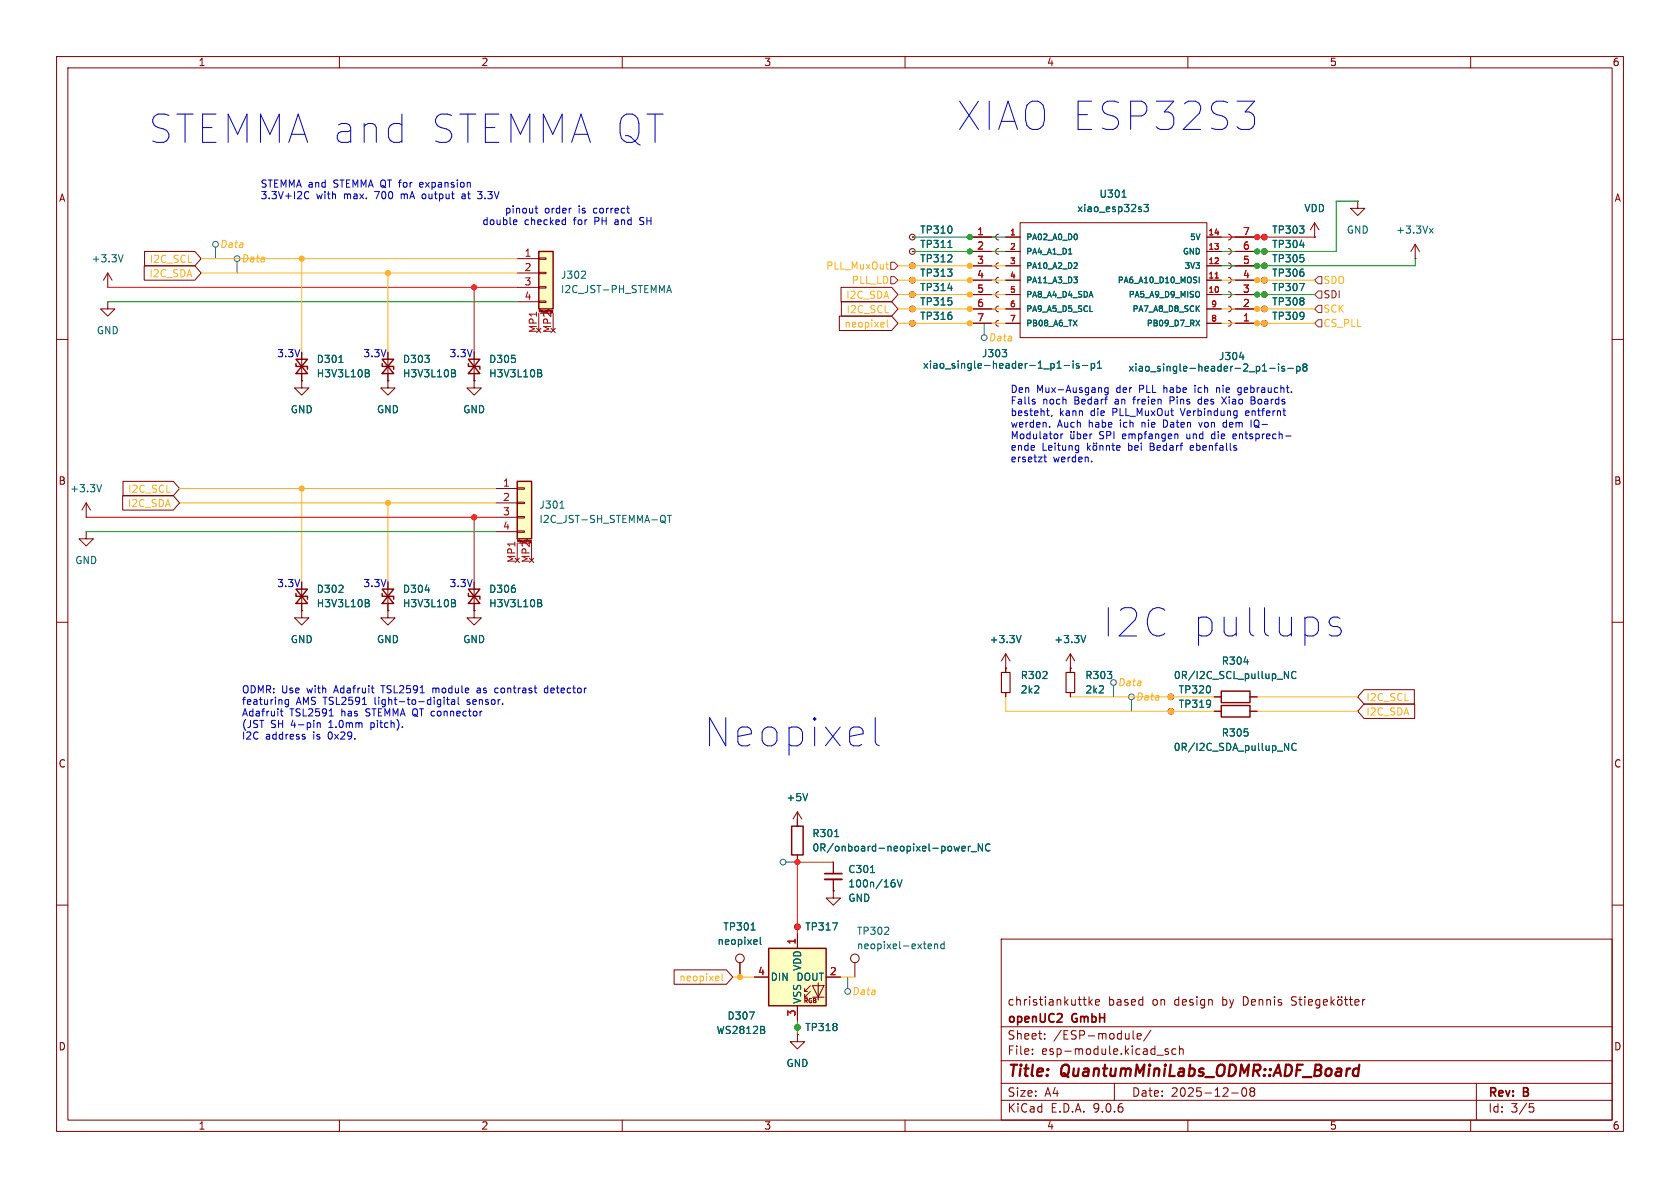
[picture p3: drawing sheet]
<svg xmlns="http://www.w3.org/2000/svg" width="297mm" height="210mm" viewBox="0 0 297 210" stroke-linecap="round" stroke-linejoin="round" font-family="sans-serif">
<g fill="none" stroke="#840000" stroke-width=".18">
<path d="M10 10h277v190h-277zM12 12h273v186h-273zM60 10v2M110 10v2M160 10v2M210 10v2M260 10v2M240 35.6v1.2h1.3l-1.3 1.3-1.2-1.3h1.2M240 35.6h.1M171.4 41.9h4.6M171.4 44.5h4.6M171.4 47h4.6"/>
<path d="M171.4 49.5h4.6M171.4 52.1h4.6M171.4 54.6h4.6M171.4 57.2h4.6M176.5 41.4l-.3 .2-.2 .3 .2 .4 .3 .1M176.5 43.9l-.3 .2-.2 .4 .2 .3 .3 .2M176.5 46.5l-.3 .1-.2 .4 .2 .3 .3 .2M176.5 49l-.3 .2-.2 .3 .2 .4 .3 .1M176.5 51.6l-.3 .1-.2 .4 .2 .3 .3 .2M176.5 54.1l-.3 .2-.2 .3 .2 .4 .3 .1M176.5 56.6l-.3 .2-.2 .4 .2 .3 .3 .2M217.2 56.6l.3 .2 .2 .4-.2 .3-.3 .2"/>
<path d="M217.2 54.1l.3 .2 .2 .3-.2 .4-.3 .1M217.2 51.6l.3 .1 .2 .4-.2 .3-.3 .2M217.2 49l.3 .2 .2 .3-.2 .4-.3 .1M217.2 46.5l.3 .1 .2 .4-.2 .3-.3 .2M217.2 43.9l.3 .2 .2 .4-.2 .3-.3 .2M217.2 41.4l.3 .2 .2 .3-.2 .4-.3 .1M217.7 41.9h4.5M217.7 44.5h4.5M217.7 47h4.5M217.7 49.5h4.5M217.7 52.1h4.5M217.7 54.6h4.5"/>
<path d="M217.7 57.2h4.5M223.5 47h.1M223.5 49.5h.1M223.5 52.1h.1M250.2 45.7h.1M250.2 43.2l-.8 1.3M250.2 43.2l.8 1.3M250.2 43.2v2.5M10 60h2M285 60h2M10 110h2M53.3 102.9v5.1"/>
<path d="M177.8 118.1h.1M177.8 115.6l-.8 1.2M177.8 115.6l.8 1.2M177.8 115.6v3.3M189.2 118.1h.1M189.2 115.6l-.7 1.2M189.2 115.6l.8 1.2M189.2 115.6v3.3M285 110h2M177.8 122.4v.8M189.2 122.4v.8M207 123.2h.1"/>
<path d="M207 125.7h.1M214.6 125.7h1.3M214.6 123.2h1.3M221 125.7h1.2M221 123.2h1.2M147.3 157.5v1.3h1.3l-1.3 1.2-1.3-1.2h1.3M147.3 157.5h.1M147.3 152.4v2M147.3 155.4v2.1M10 160h2M151.1 170.2v2.5M177 166h108v32h-108z"/>
<path d="M191.5 176.7h.5M191.9 177.7h.1M192.5 176.2v1.5M192.7 177.1l.4 .6M193.1 176.7l-.6 .6M193.7 177.2l.7-.1-.1-.3-.4-.1-.2 .2v.7h.6M229.2 176.3l-.6-.1-.2 .1v.5l.6 .3 .2 .3-.3 .3-.6-.1M229.6 176.7h.6M229.8 176.2v1.3l.4 .2M230.7 176.2v.1M230.7 176.7v1M231.3 177.2l.7-.1v-.3l-.5-.1-.2 .2 .1 .7h.6"/>
<path d="M233.3 176.8l-.4-.1-.3 .3v.4l.1 .2h.6M233.3 176.7v1.2l-.3 .3-.3-.1M234 177.2l.7-.1-.1-.3-.4-.1-.2 .2v.7h.6M235.3 176.2v1.5M235.5 177.1l.4 .6M235.9 176.7l-.6 .6M236.5 176.8l.2-.1 .5 .1v.6l-.1 .2-.4 .1-.2-.1zM236.6 176.2v.1M237.2 176.2v.1M237.7 176.7h.5M237.9 176.2v1.3l.3 .2M238.5 176.7h.6"/>
<path d="M238.7 176.2v1.3l.4 .2M239.5 177.2l.7-.1v-.3l-.5-.1-.2 .2 .1 .7h.6M240.9 176.7v1M241.3 176.7l-.3 .1-.1 .2M285 160h2M60 198v2M110 198v2M160 198v2M177 194.5h108M177 191.5h108M177 187.5h108M177 181.5h108"/>
<path d="M182.5 186.3v.1M182.5 185.5v.1M184.7 183.6v.1M184.7 182.8v.1M197 191.5v3M200.3 182.2v1.3l.2 .2M201 183.2l.7-.1v-.3l-.5-.1-.2 .2 .1 .7h.6M203.5 182.1l-1.3 2M204.5 186.5h1.2M206.5 185.5l-.3-.1-.2 .2v.2l.5 .2v.3h-.5M207.9 185.5l-.4-.1-.3 .3v.4l.1 .2h.6M208.5 185.5l.2-.1 .4 .1 .1 .9"/>
<path d="M208.5 184.9v1.5M210 198v2M217.7 193.2h1.2M219.7 192.4l.2-.1a.81 .81 0 0 1 .6 .6 .81 .81 0 0 1-.3 .8l-.2 .1a.81 .81 0 0 1-.3-1.4zM221.2 192.9l-.2-.2 .2-.4 .5 .1 .1 .2-.3 .3M221.2 192.9l-.2 .3v.5l.2 .1 .5-.1 .1-.2-.1-.4-.2-.2M221.2 192.9h.3M260 198v2M261 191.5v6.5M270.4 195.1h.7M270.5 195.7h.4l.3 .3-.2 .5-.5 .1"/>
<circle cx="223.5" cy="47" r=".51"/>
<circle cx="223.5" cy="49.5" r=".51"/>
<circle cx="223.5" cy="52.1" r=".51"/>
<circle cx="207" cy="123.2" r=".51"/>
<circle cx="207" cy="125.7" r=".51"/>
<circle cx="151.1" cy="169.4" r=".76"/>
</g>
<g fill="none" stroke="#006464" stroke-width=".18">
<path d="M229.7 50.1h.9l-.6 1.3M252.7 40.4l.7 .8M253.4 40.4l-.7 .8M177.2 61.8h.8l-.5 .5M177.8 62.3l.2 .2-.2 .5M186.9 65.1h.7M187.1 64l.1-.2v1.3M188.1 64.6h1M189.7 63.8v.1M189.7 64.2v.9M190.7 64.3l-.3-.1-.1 .2v.2l.4 .1v.3h-.4M191.3 64.6h1"/>
<path d="M192.9 64.3l.4-.1 .2 .3-.1 .5h-.5M192.9 64.2v1.3M194 65.1h.7M194 64.2l.4-.4v1.3M219.1 63.1h.8M223.2 65.6h.7M224.5 65.1h.9M226 64.3v.2M226 64.8v.8M227.1 64.8h-.3l-.2 .1v.2l.5 .1v.3h-.5M227.7 65.1h.9M229.2 64.8h.4l.2 .2-.1 .5h-.5"/>
<path d="M229.2 64.8v1.2M230.6 64.9l-.3 .2 .1 .4 .2 .1 .3-.1 .2-.1v-.3l-.3-.2M230.6 64.9l-.3-.3 .3-.3h.2l.3 .3-.3 .3M230.6 64.9h.2M64.6 106l.6 .1v.3l-.2 .2M64.6 106.6h.4M65 106.6l.3 .2-.1 .3-.6 .2M180.5 112.3l-.4 1.3M192 112.3l-.5 1.3M219.9 117h.8M227.1 118.7l.7 1.3v-1.3M229.1 118.8a.6 .6 0 0 0-.8 .4 .6 .6 0 0 0 .6 .8l.2-.2"/>
<path d="M227.1 131.4l.7 1.3v-1.3M229.1 131.5a.6 .6 0 0 0-.8 .4 .6 .6 0 0 0 .6 .8l.2-.2M153.9 154.3h.7M157.9 155.5h.2M158 156l.3 .3v.3l-.3 .2M158.6 155.5l.4 1.3 .5-1.3M164.3 166.9h.3l.1 .3-.6 .1M164.6 167.7h-.3M165.2 167l.2-.1h.3l.1 .8M165.2 166.9v.8M166.9 166.9h-.3l-.3 .2 .1 .6h.5M166.9 166.4v1.3"/>
</g>
<path d="M145.8 154.4h3" fill="none" stroke="#840000" stroke-width=".3"/>
<path d="M145.8 155.4h3" fill="none" stroke="#840000" stroke-width=".33"/>
<path d="M52.3 104.1h2.1l-2.1 2.6h2.1zM52.3 104.9v.5h2.1v.5M215.9 124.7h5.1v2h-5.1zM215.9 122.2h5.1v2h-5.1z" fill="none" stroke="#840000" stroke-width=".25"/>
<path d="M177 118.9h1.6v3.5h-1.6zM188.5 118.9h1.5v3.5h-1.5z" fill="none" stroke="#840000" stroke-width=".2"/>
<path d="M135.9 167.6h10.1v10.2h-10.1z" fill="#ffffc2"/>
<g fill="none" stroke="#840000" stroke-width=".18">
<path d="M161.3 54.6h.1M161.3 49.5h.1M161.3 52.1h.1M161.3 57.2h.1M161.3 47h.1M141 146.1h.1M141 143.5v2.6M141 143.5l-.8 1.3M141 143.5l.7 1.3M130.8 170.2v2.5M133.3 172.7h2.6M141 165.1v2.5"/>
<path d="M141 177.8v2.5M142.2 175.3h.5M142.2 176.3h.5M143.3 174.2l-1.1 1.1v-.5M143.3 175.3l-1.1 1v-.5M143.6 174.2h2.1l-1 2.1zM143.6 176.3h2.1M144.7 173.7v3.1M146 172.7h2.6"/>
<circle cx="161.3" cy="47" r=".51"/>
<circle cx="161.3" cy="52.1" r=".51"/>
<circle cx="161.3" cy="57.2" r=".51"/>
<circle cx="161.3" cy="49.5" r=".51"/>
<circle cx="161.3" cy="54.6" r=".51"/>
<circle cx="130.8" cy="169.4" r=".76"/>
</g>
<path d="M135.9 167.6h10.1v10.2h-10.1z" fill="none" stroke="#840000" stroke-width=".25"/>
<path d="M167.6 51h.8M142.8 140.3l-.4 1.2M132.5 178.9h.8l-.5 1.3M132.8 164.4h.7M133.8 166.2l.1 .2-.6 .1M134.4 165.7v1.1l.2 .1M135.1 182.1l.1 .2-.1 .3M135.1 181.5v.4" fill="none" stroke="#006464" stroke-width=".18"/>
<path d="M91.4 85.1h2.6v10.2h-2.6z" fill="#ffffc2"/>
<path d="M91.4 85.1h2.6v10.2h-2.6zM140 146.1h2v5h-2z" fill="none" stroke="#840000" stroke-width=".25"/>
<g fill="none" stroke="#840000" stroke-width=".18">
<path d="M180.3 39.4h33.1v20.3h-33.1zM19 53.3v1.3h1.3l-1.3 1.3-1.2-1.3h1.2M19 53.3h.1M161.3 44.5h.1M161.3 41.9h.1M177.8 41.9h2.5M177.8 44.5h2.5M177.8 47h2.5M177.8 49.5h2.5M177.8 52.1h2.5M177.8 54.6h2.5M177.8 57.2h2.5"/>
<path d="M213.4 41.9h2.5M213.4 44.5h2.5M213.4 47h2.5M213.4 49.5h2.5M213.4 52.1h2.5M213.4 54.6h2.5M213.4 57.2h2.5M15.2 91.4h.1M15.2 94v1.3h1.3l-1.3 1.2-1.2-1.2h1.2M15.2 94h.1M15.2 88.9l-.7 1.3M15.2 88.9l.8 1.3"/>
<path d="M15.2 88.9v2.5M87.6 86.4h3.8M87.6 88.9h3.8M87.6 91.4h3.8M87.6 94h3.8M91.1 98.7l.7 .7M91.4 86.2h1.3v.3h-1.3zM91.4 88.8h1.3v.2h-1.3zM91.4 91.3h1.3v.3h-1.3zM91.4 93.9h1.3v.2h-1.3zM91.4 96v3.1M91.5 95.8v-.4l.1 .3 .2-.3v.4"/>
<path d="M91.7 96h2M91.8 98.7l-.7 .7M93 95.4v.3M93.2 95.4h.1M93.2 95.4v.1M93.6 98.7l.8 .7M94 96v3.1M94.4 98.7l-.8 .7M141 144.8v1.3M141 151.1v1.3M141 163.8h.1M141 181.6h.1"/>
<path d="M141 182.9v1.3h1.2l-1.2 1.2-1.3-1.2h1.3M141 182.9h.1"/>
<circle cx="161.3" cy="41.9" r=".51"/>
<circle cx="161.3" cy="44.5" r=".51"/>
<circle cx="141" cy="163.8" r=".51"/>
<circle cx="141" cy="181.6" r=".51"/>
</g>
<g fill="none" stroke="#006464" stroke-width=".18">
<path d="M198.4 34.9h.7M202.2 36.1h.8l-.4 .5 .4 .1v.6l-.2 .1-.6-.1M167.6 43.8h.7M188.9 44.9h.6M189.7 56.6l.7 1M189.8 49h.7l-.4 .4M190.3 46.4l.2 .2-.1 .3-.6 .6h.7M190.4 41.5l.1 .2-.1 .6M190.4 49.4l.1 .2-.1 .3M190.4 56.6l-.7 1M192.7 55.1h.5M211.4 56.6l.7 1"/>
<path d="M212 51.7v.7M212 49v1M212.1 56.6l-.7 1M18 85.7l-.5 1.2M99 89.8h.7M117.3 92.1l.4 .4M117.3 91.1l.1 .1a.81 .81 0 0 1-.1 1.2M118 91.1h.7M118.3 91.1v1.3M147.6 147.9h.7M169.6 149.6l-.2 .8M170 150l.7-.1-.1-.2-.4-.1-.2 .2 .1 .6h.5"/>
<path d="M171.2 149.6v.8M171.6 149.6l-.4 .2M171.7 150.6h.9M173.7 149.2v1.2l-.7-1.2v1.2M175 149.3a.6 .6 0 0 0-.8 .4 .6 .6 0 0 0 .6 .7l.2-.1M147.2 163.1h.8l-.5 1.3"/>
</g>
<path d="M214.8 49.1h.6" fill="none" stroke="#a90000" stroke-width=".18"/>
<path d="M95.2 44.5h2.6v10.1h-2.6z" fill="#ffffc2"/>
<path d="M95.2 44.5h2.6v10.1h-2.6zM52.3 63.5h2.1l-2.1 2.5h2.1zM52.3 64.3v.5h2.1v.5M67.6 63.5h2l-2 2.5h2zM67.6 64.3v.5h2v.5M82.8 63.5h2l-2 2.5h2zM82.8 64.3v.5h2v.5M67.6 104.1h2l-2 2.6h2zM67.6 104.9v.5h2v.5M82.8 104.1h2l-2 2.6h2zM82.8 104.9v.5h2v.5" fill="none" stroke="#840000" stroke-width=".25"/>
<g fill="none" stroke="#840000" stroke-width=".18">
<path d="M232.4 39.4l-.8 1.2M232.4 39.4l.8 1.2M232.4 39.4v2.5M19 50.8h.1M19 48.3l-.7 1.2M19 48.3l.8 1.2M19 48.3v2.5M25.5 47h8.9l1.2 1.3-1.2 1.2h-8.9zM25.6 44.4h8.8l1.2 1.3-1.2 1.3h-8.8zM91.4 45.7h3.8M91.4 48.3h3.8M91.4 50.8h3.8"/>
<path d="M91.4 53.3h3.8M94.9 58l.7 .8M95.2 45.6h1.3v.2h-1.3zM95.2 48.1h1.3v.3h-1.3zM95.2 50.7h1.3v.2h-1.3zM95.2 53.2h1.3v.3h-1.3zM95.2 55.4v3M95.3 55.2v-.4l.2 .3 .1-.3v.4M95.5 55.4h2M95.6 58l-.7 .8M96.8 54.8v.3M97 54.8h.1"/>
<path d="M97.4 58l.8 .8M97.8 55.4v3M98.2 58l-.8 .8M148.4 55.9h9.2l1.1 1.3-1.1 1.2h-9.2zM148.7 50.8h8.9l1.1 1.3-1.1 1.2h-8.9zM148.7 53.3h8.9l1.1 1.3-1.1 1.3h-8.9zM161.3 41.9h.1M161.3 44.5h.1M161.3 47h.1M161.3 57.2h.1M161.3 52.1h.1M161.3 49.5h.1"/>
<path d="M161.3 54.6h.1M171.4 41.9h3.9M171.4 44.5h3.9M171.4 47h3.9M171.4 49.5h3.9M171.4 52.1h3.9M171.4 54.6h3.9M171.4 57.2h3.9M177.8 41.9h2.5M177.8 44.5h2.5M177.8 47h2.5M177.8 49.5h2.5"/>
<path d="M177.8 52.1h2.5M177.8 54.6h2.5M177.8 57.2h2.5M213.4 41.9h2.5M213.4 44.5h2.5M213.4 47h2.5M213.4 49.5h2.5M213.4 52.1h2.5M213.4 54.6h2.5M213.4 57.2h2.5M218.4 41.9h3.8M218.4 44.5h3.8"/>
<path d="M218.4 47h3.8M218.4 49.5h3.8M218.4 52.1h3.8M218.4 54.6h3.8M218.4 57.2h3.8M223.5 54.6h.1M223.5 57.2h.1M223.5 41.9h.1M223.5 44.5h.1M223.5 52.1h.1M223.5 49.5h.1M223.5 47h.1"/>
<path d="M232.4 41.9h.1M53.3 67.3v1.3h1.3l-1.3 1.3-1.2-1.3h1.2M53.3 67.3h.1M53.3 62.2v5.1M68.6 67.3v1.3h1.2l-1.2 1.3-1.3-1.3h1.3M68.6 67.3h.1M68.6 62.2v5.1M83.8 67.3v1.3h1.3l-1.3 1.3-1.3-1.3h1.3M83.8 67.3h.1M83.8 62.2v5.1M21.7 87.6h8.9l1.1 1.3-1.1 1.3h-8.9zM21.7 85.1h8.9l1.1 1.3-1.1 1.2h-8.9z"/>
<path d="M53.3 108v1.2h1.3l-1.3 1.3-1.2-1.3h1.2M53.3 108h.1M53.3 102.9v1.2M53.3 106.7v1.3M68.6 108v1.2h1.2l-1.2 1.3-1.3-1.3h1.3M68.6 108h.1M68.6 102.9v5.1M83.8 108v1.2h1.3l-1.3 1.3-1.3-1.3h1.3M83.8 108h.1M83.8 102.9v5.1M177.8 118.1h.1M177.8 118.1v.8"/>
<path d="M189.2 118.1h.1M189.2 118.1v.8M177.8 122.4v.8M189.2 122.4v.8M207 123.2h.1M207 125.7h.1M214.6 125.7h1.3M214.6 123.2h1.3M221 125.7h1.2M221 123.2h1.2M241.1 121.9h8.9v2.6h-8.9l-1.1-1.3zM241.1 124.5h9v2.5h-9l-1.1-1.3z"/>
<path d="M141 146.1h.1M141 144.8v1.3M141 151.1v1.3M147.3 157.5h.1M147.3 152.4v2M147.3 155.4v2.1M119.2 171.4h9.2l1.1 1.3-1.1 1.3h-9.2zM130.8 170.2v2.5M133.3 172.7h2.6M141 163.8h.1M141 165.1v2.5M141 177.8v2.5"/>
<path d="M146 172.7h2.6M141 181.6h.1M141 182.9h.1"/>
<circle cx="223.5" cy="41.9" r=".51"/>
<circle cx="223.5" cy="44.5" r=".51"/>
<circle cx="223.5" cy="57.2" r=".51"/>
<circle cx="223.5" cy="54.6" r=".51"/>
</g>
<g fill="none" stroke="#006464" stroke-width=".18">
<path d="M198.4 34.9h.7M202.2 36.1h.8l-.4 .5 .4 .1v.6l-.2 .1-.6-.1M21.8 45l-.5 1.3M103.4 48l.1 .2v.3l-.8 .7h.8M117.9 51.7l.4-1.2 .4 1.2M118 51.4h.6M167.6 43.8h.7M167.6 51h.8M188.9 44.9h.6M189.7 56.6l.7 1M189.8 49h.7l-.4 .4M190.3 46.4l.2 .2-.1 .3-.6 .6h.7"/>
<path d="M190.4 41.5l.1 .2-.1 .6M190.4 49.4l.1 .2-.1 .3M190.4 56.6l-.7 1M192.7 55.1h.5M211.4 56.6l.7 1M212 51.7v.7M212 49v1M212.1 56.6l-.7 1M229.7 50.1h.9l-.6 1.3M229.8 43.3h.8M59.9 64.1h.7M64.6 65.3l.6 .2v.2l-.2 .3"/>
<path d="M64.6 66h.4M65 66l.3 .2-.1 .3-.6 .1M79.8 65.3l.6 .2 .1 .2-.3 .3M79.8 66h.4M80.2 66l.3 .2v.3l-.7 .1M95.1 65.3l.6 .2v.2l-.2 .3M95.1 66h.4M95.5 66l.3 .2-.1 .3-.6 .1M177.2 61.8h.8l-.5 .5M177.8 62.3l.2 .2-.2 .5M186.9 65.1h.7M187.1 64l.1-.2v1.3"/>
<path d="M188.1 64.6h1M189.7 63.8v.1M189.7 64.2v.9M190.7 64.3l-.3-.1-.1 .2v.2l.4 .1v.3h-.4M191.3 64.6h1M192.9 64.3l.4-.1 .2 .3-.1 .5h-.5M192.9 64.2v1.3M194 65.1h.7M194 64.2l.4-.4v1.3M219.1 63.1h.8M223.2 65.6h.7M224.5 65.1h.9"/>
<path d="M226 64.3v.2M226 64.8v.8M227.1 64.8h-.3l-.2 .1v.2l.5 .1v.3h-.5M227.7 65.1h.9M229.2 64.8h.4l.2 .2-.1 .5h-.5M229.2 64.8v1.2M230.6 64.9l-.3 .2 .1 .4 .2 .1 .3-.1 .2-.1v-.3l-.3-.2M230.6 64.9l-.3-.3 .3-.3h.2l.3 .3-.3 .3M230.6 64.9h.2M64.6 106l.6 .1v.3l-.2 .2M64.6 106.6h.4M65 106.6l.3 .2-.1 .3-.6 .2"/>
<path d="M75.2 104.3h.7M79.8 106l.6 .1 .1 .3-.3 .2M79.8 106.6h.4M80.2 106.6l.3 .2v.3l-.7 .2M95.1 106l.6 .1v.3l-.2 .2M95.1 106.6h.4M95.5 106.6l.3 .2-.1 .3-.6 .2M180.5 112.3l-.4 1.3M192 112.3l-.5 1.3M219.9 117h.8M227.1 118.7l.7 1.3v-1.3M229.1 118.8a.6 .6 0 0 0-.8 .4 .6 .6 0 0 0 .6 .8l.2-.2"/>
<path d="M227.1 131.4l.7 1.3v-1.3M229.1 131.5a.6 .6 0 0 0-.8 .4 .6 .6 0 0 0 .6 .8l.2-.2M142.8 140.3l-.4 1.2M147.6 147.9h.7M153.9 154.3h.7M157.9 155.5h.2M158 156l.3 .3v.3l-.3 .2M158.6 155.5l.4 1.3 .5-1.3M169.6 149.6l-.2 .8M170 150l.7-.1-.1-.2-.4-.1-.2 .2 .1 .6h.5M171.2 149.6v.8M171.6 149.6l-.4 .2"/>
<path d="M171.7 150.6h.9M173.7 149.2v1.2l-.7-1.2v1.2M175 149.3a.6 .6 0 0 0-.8 .4 .6 .6 0 0 0 .6 .7l.2-.1M132.5 178.9h.8l-.5 1.3M132.8 164.4h.7M133.8 166.2l.1 .2-.6 .1M134.4 165.7v1.1l.2 .1M147.2 163.1h.8l-.5 1.3M135.1 182.1l.1 .2-.1 .3M135.1 181.5v.4"/>
</g>
<g fill="none" stroke="#484848" stroke-width=".18">
<path d="M38.1 43.7v2M41.9 46.2v2.1M174 57.2v2M196.8 121.2v2M200 123.7v2M138.9 152.4h2.1M149.9 172.7v2.1"/>
<circle cx="38.1" cy="43.2" r=".51"/>
<circle cx="41.9" cy="45.7" r=".51"/>
<circle cx="174" cy="59.7" r=".51"/>
<circle cx="196.9" cy="120.7" r=".51"/>
<circle cx="200" cy="123.2" r=".51"/>
<circle cx="138.4" cy="152.4" r=".51"/>
<circle cx="149.9" cy="175.3" r=".51"/>
</g>
<path d="M157.5 46.4h.6l.6 .6-.6 .6h-.6zM157.5 48.9h.6l.6 .6-.6 .7h-.6zM233 51.4h.7v1.3h-.7l-.6-.6zM233 56.5h.7v1.3h-.7l-.6-.6zM233 54h.7v1.2h-.7l-.6-.6zM233 48.9h.7v1.3h-.7l-.6-.7z" fill="none" stroke="#725600" stroke-width=".18"/>
<g fill="none" stroke="#ffb319" stroke-width=".18">
<path d="M35.6 45.7h55.8M35.6 48.3h55.8M53.3 45.7v16.5M68.6 48.3v13.9M156.3 57v.3l-.6 .1M156.6 46.7h.5M156.8 47.5l.3 .1M156.9 56.6v1l.1 .2M158.7 57.2h19.1M158.7 47h19.1M158.7 49.5h19.1M158.7 52.1h19.1"/>
<path d="M158.7 54.6h19.1M215.9 57.2h16.5M215.9 49.5h16.5M215.9 54.6h16.5M31.7 86.4h55.9M31.7 88.9h55.9M53.3 86.4v16.5M68.6 88.9v14M177.8 123.2v2.5h36.8M189.2 123.2h25.4M222.2 125.7h17.8M222.2 123.2h17.8"/>
<path d="M127 172.6l.1 .2-.6 .2M127.6 172.1v1.1l.2 .2M129.5 172.7h3.8M148.6 172.7h2.5"/>
</g>
<path d="M19 50.8h72.4M83.8 50.8v11.4M15.2 91.4h72.4M83.8 91.4v11.5" fill="none" stroke="#ff0003" stroke-width=".18"/>
<path d="M215.9 41.9h16.5M141 144.8v1.3M147.3 152.4h-6.3v12.7" fill="none" stroke="#ff0800" stroke-width=".18"/>
<path d="M240 35.6h-3.8v8.9h-20.3M19 53.3h72.4M161.3 44.5h16.5M161.3 41.9h16.5M215.9 52.1h16.5M250.2 45.7v1.3h-34.3M15.2 94h72.4M141 180.3v2.6" fill="none" stroke="#009600" stroke-width=".18"/>
<g fill="none" stroke="#0000c2" stroke-width=".18">
<path d="M218.7 17.9h3.1l-1.7 1.9M53.9 35l.3 .1 .4-.1M54.1 33.9l-.2 .1M74.4 32.2l-.2 .2v.5l.2 .2M74.7 34.3l-.1 .2 .1 .6M74.8 32.5l-.6 .2M82.1 34.7h-.3l-.2 .1 .1 .3h.4M84.4 33.9h.8l-.4 .4 .3 .1M84.5 35.1h.6M91.3 39.6l-.3 .1M91.3 38.9l.1 .3-.6 .1M94.6 36.8h.5"/>
<path d="M94.8 36.4v1.1l.3 .2M99.6 38.9h.4M100 39.6l-.4 .1M100 38.4v1.3M110.8 36.8h.5M111.2 37.7h.1M113.1 39.6l.2 .1M113.3 38.4l-.2 .3 .2 .3M221.3 20l.5 .7v1.2l-.5 .7M182.8 71l.2 .2-.2 .2M185 72.6h.5M185.3 73.4l.2 .1"/>
<path d="M185.6 75.4v.1M186 73.4l-.1 .3M187.6 76.7v.9M187.9 76.7l-.3 .3M189.3 76.7l.1 .8 .3 .1 .1-.2M189.8 76.7v.9M190.3 78.8h.4M190.5 76.8l.3-.1 .3 .3-.2 .5h-.4M190.5 76.3v1.3M190.7 78.8v1l-.2 .2M190.7 79.5l-.4 .1M191.5 77.1l.6-.1v-.2l-.4-.1-.2 .2 .1 .6h.5"/>
<path d="M192.3 78.3v1.3M192.4 79.1l.4 .5M192.7 76.7v.9M192.8 78.8l-.5 .4M193.1 76.7l-.4 .3M193.3 78.9l.2-.1 .3 .1 .1 .5-.1 .1-.3 .1-.2-.1zM193.4 78.3v.2M193.8 78.3v.2M194.4 78.9l.2-.1h.3l.1 .8M194.4 78.8v.8M194.6 68.5l.1 .2v.7M195.4 69.7l.1 .1"/>
<path d="M195.6 78.9l.2-.1h.3v.8M195.6 78.8v.8M195.9 68.5v1.1l-.2 .2M195.9 68.6l-.4-.1-.2 .3 .1 .5h.5M196.6 78.8h.4M196.7 78.3v1.1l.3 .2M197.4 79.2l.6-.1v-.3h-.4l-.2 .1 .1 .6h.5M205.7 74.2v1.3h.3M206.8 70.2v1.2M206.8 70.8h.5M208.1 76.7l.1 .2v.7M208.7 72.2l.4 1.3"/>
<path d="M210.6 78.8l-.2 .1v.5l.2 .2M211 79.1l-.6 .1M211.3 68.1v.1M211.3 68.5v.9M211.9 74.7l.3 .8 .3-.8M212.3 70.6h-.4l-.1 .2 .1 .5 .4 .1M214.3 76.8l-.1 .2 .1 .5M215.1 68.5v.9M215.4 68.5l-.3 .2M216 70.2l.8 1.2M216.3 74.7l-.1 .2 .1 .5 .2 .1h.3M216.8 70.2l-.8 1.2"/>
<path d="M218.4 76.7h-.2l-.2 .2v.6l.4 .1M218.6 77l-.6 .1M219.4 69.7l-.2 .1-.3-.1M219.4 68.6l-.3-.1-.3 .3 .1 .5h.5M220.4 72.6l-.2 .2v.5l.2 .2M220.8 72.9l-.6 .1M221.2 70.8h.4M221.6 70.8l.3 .2-.1 .3-.6 .1M221.8 70.6l-.2 .2M221.9 74.3a.81 .81 0 0 0 .1 1.2M227.3 77.1h1M184.7 80.4v1.1l.3 .1"/>
<path d="M193 81.5v.1M236.9 109.3l-.5-.2h-.7l-.5 .2-.2 .5 .2 .7 .5 .3h.7l.5 .2 .2 .5-.2 .7-.5 .2h-.9l-.5-.2M49.7 125.3v1.1l.3 .2M51 123.7v1l-.2 .2h-.3M51 123.7h-.4l-.2 .2 .1 .6h.5M53.6 130.2l.3 .1 .1 .2-.2 .2h-.3M56.1 127.8v.8M56.1 127.9l.2-.1h.3v.8M58.2 126.6h.7M64.1 124.5h.7M65.6 121.6h.5M66 122.5h.1"/>
<path d="M76.5 121.6v.9M76.7 121.6l-.2 .2M77.4 124.5h.5M77.4 123.7h.5M77.9 123.7v1l-.2 .2M78.5 123.7v.8M78.9 123.7h.5M79.1 123.3v1l.3 .2M79.8 123.7h.5l.1 .8M80.4 124h-.4l-.2 .2 .2 .3h.4M81 123.3v1l.2 .2M84.7 121.6l-.3 .1"/>
<path d="M84.8 122h-.3l-.2 .2 .1 .2 .4 .1M87.6 121.7h.5M87.6 122.4h.5M96.8 121.7l-.3-.1-.3 .3 .2 .5h.4M96.8 121.2v1.3M154.7 126.8v4.3l.3 .5 .4 .2"/>
</g>
<path d="M214.8 49.1h.6" fill="none" stroke="#a90000" stroke-width=".18"/>
<g fill="#ffb319" stroke="#ffb319" stroke-width=".18">
<circle cx="68.6" cy="48.3" r=".46"/>
<circle cx="53.3" cy="45.7" r=".46"/>
<circle cx="223.5" cy="54.6" r=".46"/>
<circle cx="222.2" cy="54.6" r=".46"/>
<circle cx="223.5" cy="57.2" r=".46"/>
<circle cx="223.5" cy="49.5" r=".46"/>
<circle cx="171.4" cy="57.2" r=".46"/>
<circle cx="161.3" cy="52.1" r=".46"/>
<circle cx="161.3" cy="54.6" r=".46"/>
<circle cx="161.3" cy="57.2" r=".46"/>
<circle cx="171.4" cy="54.6" r=".46"/>
<circle cx="171.4" cy="49.5" r=".46"/>
<circle cx="161.3" cy="49.5" r=".46"/>
<circle cx="171.4" cy="52.1" r=".46"/>
<circle cx="161.3" cy="47" r=".46"/>
<circle cx="222.2" cy="49.5" r=".46"/>
<circle cx="171.4" cy="47" r=".46"/>
<circle cx="130.8" cy="172.7" r=".46"/>
<circle cx="207" cy="125.7" r=".46"/>
<circle cx="207" cy="123.2" r=".46"/>
<circle cx="222.2" cy="57.2" r=".46"/>
<circle cx="53.3" cy="86.4" r=".46"/>
<circle cx="68.6" cy="88.9" r=".46"/>
</g>
<g fill="#009600" stroke="#009600" stroke-width=".18">
<circle cx="223.5" cy="52.1" r=".46"/>
<circle cx="222.2" cy="52.1" r=".46"/>
<circle cx="223.5" cy="44.5" r=".46"/>
<circle cx="223.5" cy="47" r=".46"/>
<circle cx="222.2" cy="47" r=".46"/>
<circle cx="171.4" cy="41.9" r=".46"/>
<circle cx="171.4" cy="44.5" r=".46"/>
<circle cx="222.2" cy="44.5" r=".46"/>
<circle cx="141" cy="181.6" r=".46"/>
</g>
<g fill="#ff0003" stroke="#ff0003" stroke-width=".18">
<circle cx="83.8" cy="50.8" r=".46"/>
<circle cx="83.8" cy="91.4" r=".46"/>
</g>
<g fill="#ff0800" stroke="#ff0800" stroke-width=".18">
<circle cx="223.5" cy="41.9" r=".46"/>
<circle cx="222.2" cy="41.9" r=".46"/>
<circle cx="141" cy="152.4" r=".46"/>
<circle cx="141" cy="163.8" r=".46"/>
</g>
<g font-size="7" fill="#0000c2">
<text x="169.2" y="23.3">XIAO ESP32S3</text>
<text x="26.3" y="25.6">STEMMA and</text>
<text x="75.2" y="25.6">STEMMA QT</text>
<text x="195" y="112.6">I2C pullups</text>
<text x="124.5" y="132.3">Neopixel</text>
</g>
<g font-size="2.8" fill="#840000">
<text x="178" y="190.9">Title:</text>
<text x="187.7" y="190.9">QuantumMiniLabs_ODMR::ADF_Board</text>
</g>
<g font-size="2.1" fill="#840000">
<text x="178" y="178">christiankuttke</text>
<text x="195.9" y="178">based</text>
<text x="203.7" y="178">on</text>
<text x="207.8" y="178">design</text>
<text x="216.3" y="178">by</text>
<text x="220.1" y="178">Dennis</text>
<text x="178" y="184">Sheet:</text>
<text x="178" y="181.2">openUC2</text>
<text x="186.2" y="184">/ESP-module/</text>
<text x="189.6" y="181.2">GmbH</text>
<text x="178" y="186.7">File:</text>
<text x="184.1" y="186.7">esp-module.kicad_sch</text>
<text x="178" y="196.9">KiCad</text>
<text x="178" y="194.1">Size:</text>
<text x="184.7" y="194.1">A4</text>
<text x="185.7" y="196.9">E.D.A.</text>
<text x="193.3" y="196.9">9.0.6</text>
<text x="200" y="194.1">Date:</text>
<text x="207" y="194.1">2025-12-08</text>
<text x="263" y="194.3">Rev:</text>
<text x="263" y="196.9">Id:</text>
<text x="267.1" y="196.9">3/5</text>
<text x="269.4" y="194.3">B</text>
</g>
<g font-size="1.8" fill="#840000">
<text x="35" y="11.9">1</text>
<text x="85" y="11.9">2</text>
<text x="135" y="11.9">3</text>
<text x="185" y="11.9">4</text>
<text x="235" y="11.9">5</text>
<text x="285" y="11.9">6</text>
<text x="10.3" y="35.9">A</text>
<text x="285.3" y="35.9">A</text>
<text x="10.3" y="85.9">B</text>
<text x="285.3" y="85.9">B</text>
<text x="10.3" y="135.9">C</text>
<text x="285.3" y="135.9">C</text>
<text x="10.3" y="185.9">D</text>
<text x="285.3" y="185.9">D</text>
<text x="35" y="199.9">1</text>
<text x="85" y="199.9">2</text>
<text x="135" y="199.9">3</text>
<text x="185" y="199.9">4</text>
<text x="235" y="199.9">5</text>
<text x="285" y="199.9">6</text>
</g>
<g font-size="1.8" fill="#0000c2">
<text x="46" y="33.4">STEMMA and</text>
<text x="46" y="35.4">3.3V+I2C</text>
<text x="55.9" y="35.4">with</text>
<text x="59.1" y="33.4">STEMMA QT for</text>
<text x="60.9" y="35.4">max.</text>
<text x="66.5" y="35.4">700</text>
<text x="71.3" y="35.4">mA</text>
<text x="74.9" y="33.4">expansion</text>
<text x="75.3" y="35.4">output</text>
<text x="82.5" y="35.4">at</text>
<text x="85.6" y="35.4">3.3V</text>
<text x="85.2" y="40">double</text>
<text x="89.2" y="37.9">pinout</text>
<text x="92.7" y="40">checked</text>
<text x="96.3" y="37.9">order</text>
<text x="101.5" y="40">for</text>
<text x="102.4" y="37.9">is</text>
<text x="105.2" y="37.9">correct</text>
<text x="105.4" y="40">PH</text>
<text x="109.1" y="40">and</text>
<text x="113.8" y="40">SH</text>
<text x="48.9" y="63.4">3.3V</text>
<text x="64.1" y="63.4">3.3V</text>
<text x="79.4" y="63.4">3.3V</text>
<text x="178.6" y="69.7">Den</text>
<text x="178.6" y="71.7">Falls</text>
<text x="183.2" y="69.7">Mux-Ausgang</text>
<text x="184.3" y="71.7">noch</text>
<text x="190" y="71.7">Bedarf</text>
<text x="197.4" y="71.7">an</text>
<text x="197.5" y="69.7">der</text>
<text x="200.8" y="71.7">freien</text>
<text x="201.7" y="69.7">PLL</text>
<text x="206.2" y="69.7">habe</text>
<text x="207.5" y="71.7">Pins</text>
<text x="211.9" y="69.7">ich</text>
<text x="212.7" y="71.7">des</text>
<text x="215.9" y="69.7">nie</text>
<text x="217.1" y="71.7">Xiao</text>
<text x="219.9" y="69.7">gebraucht.</text>
<text x="222.4" y="71.7">Boards</text>
<text x="178.6" y="73.8">besteht,</text>
<text x="178.6" y="75.8">werden.</text>
<text x="178.6" y="77.8">Modulator</text>
<text x="186.9" y="75.8">Auch</text>
<text x="187.3" y="73.8">kann</text>
<text x="192.6" y="75.8">habe</text>
<text x="192.9" y="73.8">die</text>
<text x="194.4" y="77.8">SPI</text>
<text x="197" y="73.8">PLL_MuxOut</text>
<text x="198.3" y="75.8">ich</text>
<text x="198.7" y="77.8">empfangen</text>
<text x="202.3" y="75.8">nie</text>
<text x="206.3" y="75.8">Daten</text>
<text x="209.2" y="73.8">Verbindung</text>
<text x="210.2" y="77.8">und</text>
<text x="212.9" y="75.8">von</text>
<text x="214.8" y="77.8">die</text>
<text x="217.3" y="75.8">dem</text>
<text x="218.8" y="77.8">entsprech-</text>
<text x="220.9" y="73.8">entfernt</text>
<text x="222.4" y="75.8">IQ-</text>
<text x="178.6" y="79.9">ende</text>
<text x="178.6" y="81.9">ersetzt</text>
<text x="184.2" y="79.9">Leitung</text>
<text x="186.2" y="81.9">werden.</text>
<text x="199.7" y="79.9">bei</text>
<text x="203.7" y="79.9">Bedarf</text>
<text x="211.1" y="79.9">ebenfalls</text>
<text x="48.9" y="104">3.3V</text>
<text x="64.1" y="104">3.3V</text>
<text x="79.4" y="104">3.3V</text>
<text x="42.7" y="122.8">ODMR: Use</text>
<text x="42.7" y="124.8">featuring</text>
<text x="52.4" y="124.8">AMS TSL2591</text>
<text x="54.4" y="122.8">with</text>
<text x="59.4" y="122.8">Adafruit</text>
<text x="66.5" y="124.8">light-to-digital</text>
<text x="67.9" y="122.8">TSL2591</text>
<text x="77.1" y="122.8">module</text>
<text x="83" y="124.8">sensor.</text>
<text x="85.2" y="122.8">as</text>
<text x="88.5" y="122.8">contrast</text>
<text x="97.5" y="122.8">detector</text>
<text x="42.7" y="126.9">Adafruit</text>
<text x="42.7" y="128.9">(JST</text>
<text x="42.7" y="130.9">I2C</text>
<text x="46.9" y="130.9">address</text>
<text x="47.8" y="128.9">SH</text>
<text x="51.2" y="126.9">TSL2591</text>
<text x="51.5" y="128.9">4-pin</text>
<text x="55.5" y="130.9">is</text>
<text x="58.3" y="130.9">0x29.</text>
<text x="58.4" y="128.9">1.0mm</text>
<text x="60.4" y="126.9">has</text>
<text x="64.9" y="126.9">STEMMA QT connector</text>
<text x="66" y="128.9">pitch).</text>
</g>
<g font-size="1.8" fill="#006464">
<text x="194.3" y="35.2">U301</text>
<text x="162.6" y="41.5">TP310</text>
<text x="190.3" y="37.7">xiao_esp32s3</text>
<text x="224.8" y="41.5">TP303</text>
<text x="230.5" y="37.7">VDD</text>
<text x="238" y="41.5">GND</text>
<text x="246.7" y="41.5">+3.3Vx</text>
<text x="16.1" y="46.6">+3.3V</text>
<text x="162.6" y="46.6">TP312</text>
<text x="162.6" y="44">TP311</text>
<text x="224.8" y="46.6">TP305</text>
<text x="224.8" y="44">TP304</text>
<text x="99.1" y="49.5">J302</text>
<text x="99.1" y="52">I2C_JST-PH_STEMMA</text>
<text x="162.6" y="49.1">TP313</text>
<text x="162.6" y="51.7">TP314</text>
<text x="224.8" y="49.1">TP306</text>
<text x="224.8" y="51.7">TP307</text>
<text x="17" y="59.3">GND</text>
<text x="162.6" y="54.2">TP315</text>
<text x="162.6" y="56.7">TP316</text>
<text x="224.8" y="54.2">TP308</text>
<text x="224.8" y="56.7">TP309</text>
<text x="55.9" y="64.4">D301</text>
<text x="71.1" y="64.4">D303</text>
<text x="86.4" y="64.4">D305</text>
<text x="163.1" y="65.4">xiao_single-header-1_p1-is-p1</text>
<text x="173.5" y="63.3">J303</text>
<text x="199.4" y="65.9">xiao_single-header-2_p1-is-p8</text>
<text x="215.4" y="63.9">J304</text>
<text x="55.9" y="66.9">H3V3L10B</text>
<text x="71.1" y="66.9">H3V3L10B</text>
<text x="86.4" y="66.9">H3V3L10B</text>
<text x="51.3" y="73.3">GND</text>
<text x="66.5" y="73.3">GND</text>
<text x="81.8" y="73.3">GND</text>
<text x="12.3" y="87.2">+3.3V</text>
<text x="95.3" y="90.1">J301</text>
<text x="95.3" y="92.7">I2C_JST-SH_STEMMA-QT</text>
<text x="13.2" y="99.9">GND</text>
<text x="55.9" y="105">D302</text>
<text x="55.9" y="107.5">H3V3L10B</text>
<text x="71.1" y="105">D304</text>
<text x="71.1" y="107.5">H3V3L10B</text>
<text x="86.4" y="105">D306</text>
<text x="86.4" y="107.5">H3V3L10B</text>
<text x="51.3" y="113.9">GND</text>
<text x="66.5" y="113.9">GND</text>
<text x="81.8" y="113.9">GND</text>
<text x="174.9" y="113.9">+3.3V</text>
<text x="186.3" y="113.9">+3.3V</text>
<text x="215.9" y="117.7">R304</text>
<text x="180.3" y="120.2">R302</text>
<text x="180.3" y="122.8">2k2</text>
<text x="191.8" y="120.2">R303</text>
<text x="191.8" y="122.8">2k2</text>
<text x="207.4" y="120.2">0R/I2C_SCL_pullup_NC</text>
<text x="208.3" y="122.8">TP320</text>
<text x="208.3" y="125.3">TP319</text>
<text x="215.9" y="130.4">R305</text>
<text x="207.4" y="132.9">0R/I2C_SDA_pullup_NC</text>
<text x="138.9" y="141.8">+5V</text>
<text x="143.5" y="148.2">R301</text>
<text x="143.5" y="150.7">0R/onboard-neopixel-power_NC</text>
<text x="149.9" y="154.5">C301</text>
<text x="149.9" y="159.6">GND</text>
<text x="149.9" y="157.1">100n/16V</text>
<text x="126.7" y="167.2">neopixel</text>
<text x="127.8" y="164.7">TP301</text>
<text x="142.2" y="164.7">TP317</text>
<text x="151.4" y="165.5">TP302</text>
<text x="151.4" y="168">neopixel-extend</text>
<text x="136.1" y="173.6">DIN</text>
<text x="140.7" y="173.6">DOUT</text>
<text x="141.8" y="171.7" transform="rotate(-90 141.8 171.7)">VDD</text>
<text x="141.8" y="177.5" transform="rotate(-90 141.8 177.5)">VSS</text>
<text x="126.6" y="183">WS2812B</text>
<text x="128.5" y="180.4">D307</text>
<text x="142.2" y="182.5">TP318</text>
<text x="138.9" y="188.8">GND</text>
</g>
<g font-size="1.8" fill="#a90000">
<text x="172.6" y="41.7">1</text>
<text x="219.6" y="41.7">7</text>
<text x="92.6" y="45.5">1</text>
<text x="172.6" y="44.2">2</text>
<text x="172.6" y="46.7">3</text>
<text x="219.6" y="46.7">5</text>
<text x="219.6" y="44.2">6</text>
<text x="92.6" y="48">2</text>
<text x="92.6" y="50.5">3</text>
<text x="92.6" y="53.1">4</text>
<text x="172.6" y="49.3">4</text>
<text x="172.6" y="51.8">5</text>
<text x="219.6" y="51.8">3</text>
<text x="219.6" y="49.3">4</text>
<text x="95" y="59" transform="rotate(-90 95 59)">MP1</text>
<text x="97.5" y="59" transform="rotate(-90 97.5 59)">MP2</text>
<text x="172.6" y="54.4">6</text>
<text x="172.6" y="56.9">7</text>
<text x="219.6" y="56.9">1</text>
<text x="219.6" y="54.4">2</text>
<text x="88.8" y="86.1">1</text>
<text x="88.8" y="88.6">2</text>
<text x="88.8" y="91.2">3</text>
<text x="88.8" y="93.7">4</text>
<text x="91.2" y="99.6" transform="rotate(-90 91.2 99.6)">MP1</text>
<text x="93.7" y="99.6" transform="rotate(-90 93.7 99.6)">MP2</text>
<text x="140.7" y="167.1" transform="rotate(-90 140.7 167.1)">1</text>
<text x="133.9" y="172.5">4</text>
<text x="146.6" y="172.5">2</text>
<text x="140.7" y="179.8" transform="rotate(-90 140.7 179.8)">3</text>
</g>
<g font-size="1.8" fill="#ffb319">
<text x="26.4" y="46.7">I2C_SCL</text>
<text x="38.8" y="44">Data</text>
<text x="42.6" y="46.6">Data</text>
<text x="146" y="47.9">PLL_MuxOut</text>
<text x="26.3" y="49.2">I2C_SDA</text>
<text x="149.5" y="53">I2C_SDA</text>
<text x="150.5" y="50.4">PLL_LD</text>
<text x="233.9" y="50.4">SDO</text>
<text x="149.2" y="58.1">neopixel</text>
<text x="149.6" y="55.6">I2C_SCL</text>
<text x="233.9" y="58">CS_PLL</text>
<text x="233.9" y="55.5">SCK</text>
<text x="174.7" y="60.6">Data</text>
<text x="22.5" y="89.9">I2C_SDA</text>
<text x="22.6" y="87.3">I2C_SCL</text>
<text x="197.5" y="121.5">Data</text>
<text x="200.7" y="124.1">Data</text>
<text x="241.5" y="124.1">I2C_SCL</text>
<text x="241.5" y="126.7">I2C_SDA</text>
<text x="120" y="173.7">neopixel</text>
<text x="150.6" y="176.1">Data</text>
</g>
<text font-size="1.8" fill="#725600" x="233.9" y="52.9">SDI</text>
<g font-size="1.4" fill="#a90000">
<text x="178.5" y="41.7">1</text>
<text x="213.5" y="41.7">14</text>
<text x="178.5" y="44.2">2</text>
<text x="178.5" y="46.7">3</text>
<text x="213.5" y="44.2">13</text>
<text x="213.5" y="46.7">12</text>
<text x="178.5" y="49.3">4</text>
<text x="178.5" y="51.8">5</text>
<text x="213.5" y="49.3">11</text>
<text x="213.5" y="51.8">10</text>
<text x="178.5" y="54.4">6</text>
<text x="178.5" y="56.9">7</text>
<text x="214" y="54.4">9</text>
<text x="214" y="56.9">8</text>
</g>
<g font-size="1.4" fill="#006464">
<text x="181.4" y="42.6">PA02_A0_D0</text>
<text x="181.4" y="45.2">PA4_A1_D1</text>
<text x="181.4" y="47.7">PA10_A2_D2</text>
<text x="209" y="45.2">GND</text>
<text x="209.3" y="47.7">3V3</text>
<text x="210.3" y="42.6">5V</text>
<text x="181.4" y="50.3">PA11_A3_D3</text>
<text x="181.4" y="52.8">PA8_A4_D4_SDA</text>
<text x="197.5" y="50.3">PA6_A10_D10_MOSI</text>
<text x="199.4" y="52.8">PA5_A9_D9_MISO</text>
<text x="181.4" y="55.3">PA9_A5_D5_SCL</text>
<text x="181.4" y="57.9">PB08_A6_TX</text>
<text x="200.1" y="55.3">PA7_A8_D8_SCK</text>
<text x="202.6" y="57.9">PB09_D7_RX</text>
</g>
<text font-size="1.1" fill="#840000" x="142" y="177.5">RGB</text>
<g font-size=".5" fill="#a90000">
<text x="95.1" y="55.4">Mounting</text>
<text x="91.2" y="96.1">Mounting</text>
</g>
</svg>
